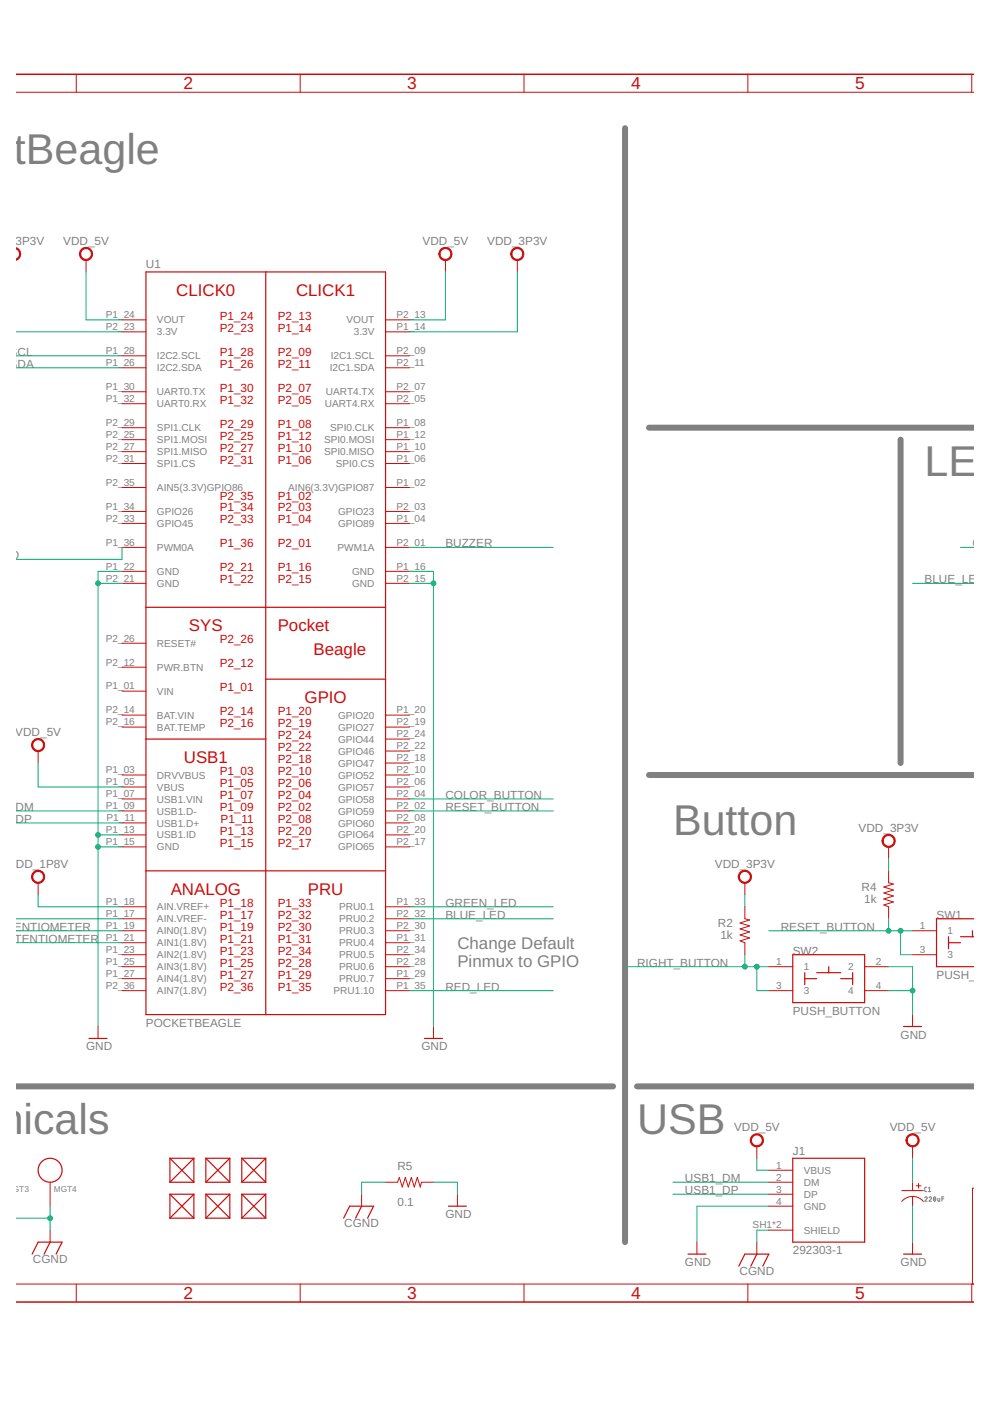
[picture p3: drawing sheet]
<svg xmlns="http://www.w3.org/2000/svg" width="210mm" height="297mm" viewBox="0 0 210 297" stroke-linecap="round" stroke-linejoin="round" font-family="sans-serif">
<path d="M132.5 27.2v236.2M137.6 90.7h68.9M190.9 93.2v68.6M137.6 164.3h68.9M3.4 230.3h126.6M135.1 230.3h71.4" fill="none" stroke="#808080" stroke-width="1.3"/>
<path d="M196.1 254a.26 .26 0 0 1 .3-.3 .26 .26 0 0 1 .1 .5l-.4 .5h.5M196.5 251.7h-.3l-.1 .2v.6l.4 .1M196.8 252.6h.6M196.8 251.9l.3-.2v.9M197 254a.26 .26 0 0 1 .3-.3 .26 .26 0 0 1 .1 .5l-.4 .5h.5M198.1 253.8a.44 .44 0 0 1 .3 .4 .44 .44 0 0 1-.3 .5l-.2-.5zM198.4 254l-.4 .5M198.8 254.1v.4l.2 .2h.2v-.6M199.7 254.2h.4M200.1 253.7h-.4v1" fill="none" stroke="#808080" stroke-width=".21"/>
<g fill="none" stroke="#c90d0c" stroke-width=".21">
<path d="M3.4 19.6h203.1M16.2 15.7v3.9M63.6 15.7v3.9M111.1 15.7v3.9M158.6 15.7v3.9M206 15.7v3.9M18.2 55.1v2.6M94.4 55.1v2.6M109.7 55.1v2.6M25.9 70.4h5M25.9 67.8h5M25.9 78h5"/>
<path d="M25.9 75.4h5M81.7 70.4h5.1M81.7 67.8h5.1M81.7 78h5.1M81.7 75.4h5.1M25.9 98.3h5M25.9 90.7h5M25.9 95.8h5M25.9 93.2h5M25.9 83.1h5M25.9 85.6h5M81.7 98.3h5.1"/>
<path d="M81.7 90.7h5.1M81.7 95.8h5.1M81.7 93.2h5.1M81.7 83.1h5.1M81.7 85.6h5.1M25.9 103.4h5M25.9 111h5M25.9 108.4h5M25.9 116.1h5M81.7 103.4h5.1M81.7 111h5.1M81.7 108.4h5.1"/>
<path d="M81.7 116.1h5.1M25.9 121.1h5M25.9 123.7h5M25.9 136.4h5M81.7 121.1h5.1M81.7 123.7h5.1M8.1 159.2v2.6M25.9 146.5h5M25.9 151.6h5M25.9 154.2h5M25.9 141.5h5M81.7 151.6h5.1"/>
<path d="M81.7 154.2h5.1M81.7 159.2h5.1M81.7 156.7h5.1M25.9 164.3h5M25.9 166.9h5M25.9 169.4h5M25.9 171.9h5M25.9 174.5h5M25.9 177h5M25.9 179.6h5M81.7 164.3h5.1M81.7 166.9h5.1"/>
<path d="M81.7 169.4h5.1M81.7 171.9h5.1M81.7 174.5h5.1M81.7 177h5.1M81.7 179.6h5.1M81.7 161.8h5.1M188.4 179.6v2.5M8.1 187.2v2.5M25.9 194.8h5M25.9 197.3h5M25.9 199.9h5M25.9 192.3h5"/>
<path d="M81.7 194.8h5.1M81.7 197.3h5.1M81.7 199.9h5.1M81.7 192.3h5.1M157.9 187.2v2.5M157.9 192.3v2.5l1 .3-2 .6 2 .6-2 .7 2 .6-2 .6 2 .7-2 .6 1 .4v2.5M188.4 184.6v2.6l1 .2-2 .7 2 .6-2 .6 2 .7-2 .6 2 .6-2 .7 1 .4v2.5M193.5 197.3h5.1M20.8 217.6v2.6M25.9 202.4h5M25.9 205h5M25.9 207.5h5"/>
<path d="M25.9 210h5M81.7 202.4h5.1M81.7 205h5.1M81.7 207.5h5.1M81.7 210h5.1M91.9 217.6v2.6M163 205h5.1M163 210h5.1M183.3 205h5.1M183.3 210h5.1M193.5 202.4h5.1M193.5 215.1v2.5"/>
<path d="M10.6 250.7v5M76.7 253.2v2.5M81.7 250.7h2.6l.4-1.1 .6 2.1 .6-2.1 .7 2.1 .6-2.1 .6 2.1 .7-2.1 .6 2.1 .3-1h2.5M97 253.2v2.5M160.5 243v2.6M163 250.7h5.1M163 248.1h5.1M163 253.2h5.1M163 255.7h5.1M191.2 254.7a2.98 2.98 0 0 1 4.6 0M191.2 252.4h4.6M193.5 243v2.6"/>
<path d="M193.5 250.7v1.7M193.5 253.7v2M194.2 251.4h1.1M194.8 250.9v1M206.5 251.9h-.3v20.3M3.4 272.2h203.1M10.6 260.8v2.6M16.2 272.2v3.9M63.6 272.2v3.9M111.1 272.2v3.9M147.8 263.4v2.5M158.6 272.2v3.9"/>
<path d="M160.5 263.4v2.5M163 260.8h5.1M193.5 263.4v2.5M206 272.2v3.9"/>
</g>
<path d="M3.4 15.7h203.1M3.4 276.1h203.1" fill="none" stroke="#c90d0c" stroke-width=".32"/>
<g fill="none" stroke="#c90d0c" stroke-width=".25">
<path d="M30.9 57.7h50.8v157.4h-50.8zM56.3 57.7v157.4M30.9 128.8h50.8M30.9 156.7h25.4M56.3 144h25.4M30.9 184.6h50.8M201.1 199.9h2.5M201.1 198.6v2.5M203.6 198.6h2.9M206.2 197.3v1.3M206.5 194.8h-7.9v10.2h7.9M168.1 202.4h15.2v10.2h-15.2z"/>
<path d="M170.6 207.5h2.6M170.6 206.2v2.6M173.2 206.2h5M175.7 205v1.2M178.2 207.5h2.6M180.8 206.2v2.6M191.6 217.6h3.8M18.9 220.2h3.8M90 220.2h3.8M36 245.6l5.1 5.1M36 245.6h5.1M36 250.7h5.1"/>
<path d="M36 245.6v5.1M36 253.2v5.1M36 253.2l5.1 5.1M36 253.2h5.1M36 258.3h5.1M41.1 245.6l-5.1 5.1M41.1 245.6v5.1M41.1 253.2v5.1M41.1 253.2l-5.1 5.1M43.6 253.2l5.1 5.1M43.6 245.6h5.1M43.6 250.7h5.1"/>
<path d="M43.6 253.2h5.1M43.6 258.3h5.1M43.6 245.6v5.1M43.6 253.2v5.1M43.6 245.6l5.1 5.1M48.7 253.2l-5.1 5.1M48.7 245.6v5.1M48.7 253.2v5.1M48.7 245.6l-5.1 5.1M51.3 245.6h5M51.3 250.7h5M51.3 253.2h5"/>
<path d="M51.3 258.3h5M51.3 245.6l5 5.1M51.3 245.6v5.1M51.3 253.2v5.1M51.3 253.2l5 5.1M56.3 245.6v5.1M56.3 253.2v5.1M56.3 245.6l-5 5.1M56.3 253.2l-5 5.1M72.9 258.3l1.2-2.6h5.1l-1.3 2.6M76.7 255.7l-1.3 2.6M95.1 255.7h3.8"/>
<path d="M168.1 245.6h15.2v17.8h-15.2zM6.8 265.9l1.3-2.5h5.1l-1.3 2.5M10.6 263.4l-1.2 2.5M145.9 265.9h3.8M156.7 268.4l1.2-2.5h5.1l-1.3 2.5M160.5 265.9l-1.3 2.5M191.6 265.9h3.8"/>
<circle cx="10.6" cy="248.1" r="2.54"/>
</g>
<g fill="#c90d0c" stroke="#c90d0c" stroke-width=".21">
<path d="M7.1 185a1.39 1.39 0 0 1 2.2 .2 1.39 1.39 0 0 1-.9 2.1 1.39 1.39 0 0 1-1.7-1.4h.2a1.14 1.14 0 0 1 1.6-1.1 1.14 1.14 0 0 1 .3 1.9 1.14 1.14 0 0 1-1.8-.5l-.1-.3h-.2z" fill-rule="evenodd"/>
<path d="M3.4 52.5a1.5 1.5 0 0 1 1 1.3 1.5 1.5 0 0 1-1 1.4v-2.5a1.29 1.29 0 0 1 0 2.3z" fill-rule="evenodd"/>
<path d="M17.2 52.9a1.39 1.39 0 0 1 2.2 .2 1.39 1.39 0 0 1-.8 2.1 1.39 1.39 0 0 1-1.8-1.4h.3a1.14 1.14 0 0 1 1.6-1 1.14 1.14 0 0 1 .3 1.9 1.14 1.14 0 0 1-1.9-.6v-.3h-.3z" fill-rule="evenodd"/>
<path d="M187.4 177.3a1.4 1.4 0 0 1 2.2 .3 1.4 1.4 0 0 1-.8 2 1.4 1.4 0 0 1-1.8-1.3h.3a1.15 1.15 0 0 1 1.6-1.1 1.15 1.15 0 0 1 .3 1.9 1.15 1.15 0 0 1-1.9-.5v-.3h-.3z" fill-rule="evenodd"/>
<path d="M93.4 52.9a1.4 1.4 0 0 1 2.2 .2 1.4 1.4 0 0 1-.8 2.1 1.4 1.4 0 0 1-1.8-1.4h.3a1.14 1.14 0 0 1 1.7-.9 1.14 1.14 0 0 1 .1 1.9 1.14 1.14 0 0 1-1.8-.7v-.3h-.3z" fill-rule="evenodd"/>
<path d="M108.6 52.9a1.4 1.4 0 0 1 2.3 .2 1.4 1.4 0 0 1-.8 2.1 1.4 1.4 0 0 1-1.8-1.4h.2a1.14 1.14 0 0 1 1.7-.9 1.14 1.14 0 0 1 .2 1.9 1.14 1.14 0 0 1-1.8-.7l-.1-.3h-.2z" fill-rule="evenodd"/>
<path d="M159.4 240.8a1.4 1.4 0 0 1 2.3 .3 1.4 1.4 0 0 1-.9 2 1.4 1.4 0 0 1-1.7-1.3h.2a1.15 1.15 0 0 1 1.6-1.1 1.15 1.15 0 0 1 .3 1.9 1.15 1.15 0 0 1-1.8-.5l-.1-.3h-.2z" fill-rule="evenodd"/>
<path d="M7.1 157a1.39 1.39 0 0 1 2.2 .3 1.39 1.39 0 0 1-.9 2 1.39 1.39 0 0 1-1.7-1.3h.2a1.14 1.14 0 0 1 1.6-1.1 1.14 1.14 0 0 1 .3 1.9 1.14 1.14 0 0 1-1.8-.6l-.1-.2h-.2z" fill-rule="evenodd"/>
<path d="M192.5 240.8a1.4 1.4 0 0 1 2.2 .3 1.4 1.4 0 0 1-.8 2 1.4 1.4 0 0 1-1.8-1.3h.2a1.15 1.15 0 0 1 1.7-1.1 1.15 1.15 0 0 1 .2 1.9 1.15 1.15 0 0 1-1.8-.5l-.1-.3h-.2z" fill-rule="evenodd"/>
<path d="M156.9 185a1.4 1.4 0 0 1 2.2 .2 1.4 1.4 0 0 1-.8 2.1 1.4 1.4 0 0 1-1.8-1.4h.3a1.15 1.15 0 0 1 1.6-1.1 1.15 1.15 0 0 1 .3 1.9 1.15 1.15 0 0 1-1.9-.5v-.3h-.3z" fill-rule="evenodd"/>
</g>
<g fill="none" stroke="#0dab76" stroke-width=".21">
<path d="M18.2 57.7v10.1h7.7M94.4 57.7v10.1h-7.6M109.7 57.7v12.7h-22.9M3.4 75.4h22.5M3.4 78h22.5M3.4 70.4h22.5M25.9 116.1v2.5h-22.5M86.8 116.1h30.5M203.6 116.1h2.9M20.8 123.7h5.1M25.9 121.1h-5.1v96.5M86.8 123.7h5.1"/>
<path d="M86.8 121.1h5.1v96.5M193.5 123.7h13M3.4 171.9h22.5M3.4 174.5h22.5M8.1 161.8v5.1h17.8M20.8 179.6h5.1M20.8 177h5.1M86.8 171.9h30.5M86.8 169.4h30.5M3.4 194.8h22.5M3.4 197.3h22.5M3.4 199.9h22.5"/>
<path d="M8.1 189.7v2.6h17.8M86.8 192.3h30.5M86.8 194.8h30.5M157.9 189.7v2.6M163 197.3h30.5M188.4 182.1v2.5M188.4 194.8v2.5M190.9 197.3v5.1h2.6M86.8 210h30.5M132.5 205h30.5M157.9 202.4v2.6M160.5 205v5h2.5"/>
<path d="M188.4 205h5.1v10.1M188.4 210h5.1M3.4 258.3h7.2M10.6 255.7v5.1M81.7 250.7h-5v2.5M91.9 250.7h5.1v2.5M142.7 250.7h20.3M142.7 253.2h20.3M160.5 245.6v2.5h2.5M163 255.7h-15.2v7.7M193.5 245.6v5.1M193.5 255.7v7.7"/>
<path d="M163 260.8h-2.5v2.6"/>
</g>
<g fill="#0dab76" stroke="#0dab76" stroke-width=".21">
<circle cx="20.8" cy="179.6" r=".51"/>
<circle cx="20.8" cy="123.7" r=".51"/>
<circle cx="20.8" cy="177" r=".51"/>
<circle cx="91.9" cy="123.7" r=".51"/>
<circle cx="193.5" cy="210" r=".51"/>
<circle cx="188.4" cy="197.3" r=".51"/>
<circle cx="190.9" cy="197.3" r=".51"/>
<circle cx="157.9" cy="205" r=".51"/>
<circle cx="160.5" cy="205" r=".51"/>
<circle cx="10.6" cy="258.3" r=".51"/>
</g>
<g font-size="9.1" fill="#808080">
<text x="3" y="34.8">tBeagle</text>
<text x="196" y="100.8">LED</text>
<text x="142.7" y="177">Button</text>
<text x="-.1" y="240.5">nicals</text>
<text x="135.1" y="240.5">USB</text>
</g>
<g font-size="3.7" fill="#c90d0c">
<text x="38.9" y="18.9">2</text>
<text x="86.4" y="18.9">3</text>
<text x="133.8" y="18.9">4</text>
<text x="181.3" y="18.9">5</text>
<text x="38.9" y="275.4">2</text>
<text x="86.4" y="275.4">3</text>
<text x="133.8" y="275.4">4</text>
<text x="181.3" y="275.4">5</text>
</g>
<g font-size="3.6" fill="#c90d0c">
<text x="37.4" y="62.7">CLICK0</text>
<text x="62.8" y="62.7">CLICK1</text>
<text x="40.1" y="133.8">SYS</text>
<text x="58.9" y="133.8">Pocket</text>
<text x="66.5" y="138.9">Beagle</text>
<text x="64.6" y="149.1">GPIO</text>
<text x="39" y="161.8">USB1</text>
<text x="36.2" y="189.7">ANALOG</text>
<text x="65.3" y="189.7">PRU</text>
</g>
<g font-size="3.6" fill="#808080">
<text x="97" y="201.1">Change Default</text>
<text x="97" y="204.9">Pinmux to GPIO</text>
</g>
<g font-size="2.5" fill="#808080">
<text x=".1" y="51.9">D_3P3V</text>
<text x="13.4" y="51.9">VDD_5V</text>
<text x="89.6" y="51.9">VDD_5V</text>
<text x="103.3" y="51.9">VDD_3P3V</text>
<text x="30.9" y="56.9">U1</text>
<text x="-.7" y="75.4">2_SCL</text>
<text x="-.7" y="78">2_SDA</text>
<text x=".5" y="118.6">VO</text>
<text x="94.4" y="116.1">BUZZER</text>
<text x="206.2" y="116.1">GRE</text>
<text x="196" y="123.7">BLUE_LED</text>
<text x="3.2" y="156.1">VDD_5V</text>
<text x=".5" y="171.9">1_DM</text>
<text x="94.4" y="169.4">COLOR_BUTTON</text>
<text x="94.4" y="171.9">RESET_BUTTON</text>
<text x=".5" y="174.5">1_DP</text>
<text x="182" y="176.4">VDD_3P3V</text>
<text x="1.7" y="184">VDD_1P8V</text>
<text x="151.6" y="184">VDD_3P3V</text>
<text x="182.7" y="188.9">R4</text>
<text x="183.2" y="191.5">1k</text>
<text x="-.5" y="197.3">OTENTIOMETER</text>
<text x="94.4" y="194.8">BLUE_LED</text>
<text x="94.4" y="192.3">GREEN_LED</text>
<text x="152.2" y="196.6">R2</text>
<text x="165.6" y="197.3">RESET_BUTTON</text>
<text x="198.6" y="194.8">SW1</text>
<text x="-.5" y="199.9">POTENTIOMETER</text>
<text x="152.7" y="199.1">1k</text>
<text x="168.1" y="202.4">SW2</text>
<text x="135.1" y="204.9">RIGHT_BUTTON</text>
<text x="198.6" y="207.5">PUSH_BUT</text>
<text x="94.4" y="210">RED_LED</text>
<text x="168.1" y="215.1">PUSH_BUTTON</text>
<text x="30.9" y="217.6">POCKETBEAGLE</text>
<text x="191" y="220.2">GND</text>
<text x="18.2" y="222.7">GND</text>
<text x="89.4" y="222.7">GND</text>
<text x="155.6" y="239.9">VDD_5V</text>
<text x="188.6" y="239.9">VDD_5V</text>
<text x="168.1" y="244.8">J1</text>
<text x="84.3" y="248.1">R5</text>
<text x="145.2" y="250.7">USB1_DM</text>
<text x="84.3" y="255.7">0.1</text>
<text x="145.2" y="253.2">USB1_DP</text>
<text x="73" y="260.2">CGND</text>
<text x="94.4" y="258.3">GND</text>
<text x="7" y="267.8">CGND</text>
<text x="145.2" y="268.4">GND</text>
<text x="168.1" y="265.9">292303-1</text>
<text x="191" y="268.4">GND</text>
<text x="156.8" y="270.3">CGND</text>
</g>
<g font-size="2.5" fill="#c90d0c">
<text x="46.6" y="67.8">P1_24</text>
<text x="46.6" y="70.4">P2_23</text>
<text x="58.9" y="70.4">P1_14</text>
<text x="58.9" y="67.8">P2_13</text>
<text x="46.6" y="78">P1_26</text>
<text x="46.6" y="75.4">P1_28</text>
<text x="58.9" y="75.4">P2_09</text>
<text x="58.9" y="78">P2_11</text>
<text x="46.6" y="83">P1_30</text>
<text x="58.9" y="83">P2_07</text>
<text x="46.6" y="85.6">P1_32</text>
<text x="58.9" y="85.6">P2_05</text>
<text x="46.6" y="93.2">P2_25</text>
<text x="46.6" y="95.7">P2_27</text>
<text x="46.6" y="90.7">P2_29</text>
<text x="58.9" y="90.7">P1_08</text>
<text x="58.9" y="93.2">P1_12</text>
<text x="58.9" y="95.7">P1_10</text>
<text x="46.6" y="98.3">P2_31</text>
<text x="58.9" y="98.3">P1_06</text>
<text x="46.6" y="105.9">P2_35</text>
<text x="58.9" y="105.9">P1_02</text>
<text x="46.6" y="108.4">P1_34</text>
<text x="46.6" y="111">P2_33</text>
<text x="58.9" y="111">P1_04</text>
<text x="58.9" y="108.4">P2_03</text>
<text x="46.6" y="116.1">P1_36</text>
<text x="58.9" y="116.1">P2_01</text>
<text x="46.6" y="123.7">P1_22</text>
<text x="46.6" y="121.1">P2_21</text>
<text x="58.9" y="121.1">P1_16</text>
<text x="58.9" y="123.7">P2_15</text>
<text x="46.6" y="136.4">P2_26</text>
<text x="46.6" y="141.5">P2_12</text>
<text x="46.6" y="146.5">P1_01</text>
<text x="46.6" y="151.6">P2_14</text>
<text x="46.6" y="154.2">P2_16</text>
<text x="58.9" y="151.6">P1_20</text>
<text x="58.9" y="154.2">P2_19</text>
<text x="58.9" y="161.8">P2_18</text>
<text x="58.9" y="159.2">P2_22</text>
<text x="58.9" y="156.7">P2_24</text>
<text x="46.6" y="164.3">P1_03</text>
<text x="46.6" y="166.9">P1_05</text>
<text x="58.9" y="166.9">P2_06</text>
<text x="58.9" y="164.3">P2_10</text>
<text x="46.6" y="169.4">P1_07</text>
<text x="46.6" y="171.9">P1_09</text>
<text x="58.9" y="171.9">P2_02</text>
<text x="58.9" y="169.4">P2_04</text>
<text x="46.6" y="177">P1_13</text>
<text x="46.6" y="179.6">P1_15</text>
<text x="46.8" y="174.5">P1_11</text>
<text x="58.9" y="174.5">P2_08</text>
<text x="58.9" y="179.6">P2_17</text>
<text x="58.9" y="177">P2_20</text>
<text x="46.6" y="194.8">P1_17</text>
<text x="46.6" y="192.3">P1_18</text>
<text x="46.6" y="197.3">P1_19</text>
<text x="58.9" y="192.3">P1_33</text>
<text x="58.9" y="197.3">P2_30</text>
<text x="58.9" y="194.8">P2_32</text>
<text x="46.6" y="199.9">P1_21</text>
<text x="46.6" y="202.4">P1_23</text>
<text x="58.9" y="199.9">P1_31</text>
<text x="58.9" y="202.4">P2_34</text>
<text x="46.6" y="204.9">P1_25</text>
<text x="46.6" y="207.5">P1_27</text>
<text x="58.9" y="207.5">P1_29</text>
<text x="58.9" y="204.9">P2_28</text>
<text x="46.6" y="210">P2_36</text>
<text x="58.9" y="210">P1_35</text>
</g>
<g font-size="2.1" fill="#808080">
<text x="22.4" y="67.5">P1_24</text>
<text x="22.4" y="70">P2_23</text>
<text x="33.3" y="68.6">VOUT</text>
<text x="33.3" y="71.1">3.3V</text>
<text x="73.5" y="68.6">VOUT</text>
<text x="75" y="71.1">3.3V</text>
<text x="84.1" y="70">P1_14</text>
<text x="84.1" y="67.5">P2_13</text>
<text x="22.4" y="77.6">P1_26</text>
<text x="22.4" y="75.1">P1_28</text>
<text x="33.3" y="76.2">I2C2.SCL</text>
<text x="70.1" y="76.2">I2C1.SCL</text>
<text x="84.1" y="75.1">P2_09</text>
<text x="84.1" y="77.6">P2_11</text>
<text x="22.4" y="82.7">P1_30</text>
<text x="33.3" y="78.7">I2C2.SDA</text>
<text x="33.3" y="83.8">UART0.TX</text>
<text x="69.1" y="83.8">UART4.TX</text>
<text x="69.9" y="78.7">I2C1.SDA</text>
<text x="84.1" y="82.7">P2_07</text>
<text x="22.4" y="85.2">P1_32</text>
<text x="33.3" y="86.4">UART0.RX</text>
<text x="68.9" y="86.4">UART4.RX</text>
<text x="84.1" y="85.2">P2_05</text>
<text x="22.4" y="92.9">P2_25</text>
<text x="22.4" y="95.4">P2_27</text>
<text x="22.4" y="90.3">P2_29</text>
<text x="33.3" y="94">SPI1.MOSI</text>
<text x="33.3" y="91.4">SPI1.CLK</text>
<text x="68.7" y="94">SPI0.MOSI</text>
<text x="70" y="91.4">SPI0.CLK</text>
<text x="84.1" y="90.3">P1_08</text>
<text x="84.1" y="95.4">P1_10</text>
<text x="84.1" y="92.9">P1_12</text>
<text x="22.4" y="97.9">P2_31</text>
<text x="33.3" y="96.5">SPI1.MISO</text>
<text x="33.3" y="99">SPI1.CS</text>
<text x="68.7" y="96.5">SPI0.MISO</text>
<text x="71.2" y="99">SPI0.CS</text>
<text x="84.1" y="97.9">P1_06</text>
<text x="22.4" y="103">P2_35</text>
<text x="33.3" y="104.1">AIN5(3.3V)GPIO86</text>
<text x="61.1" y="104.1">AIN6(3.3V)GPIO87</text>
<text x="84.1" y="103">P1_02</text>
<text x="22.4" y="108.1">P1_34</text>
<text x="22.4" y="110.6">P2_33</text>
<text x="33.3" y="109.2">GPIO26</text>
<text x="33.3" y="111.7">GPIO45</text>
<text x="71.7" y="111.7">GPIO89</text>
<text x="71.7" y="109.2">GPIO23</text>
<text x="84.1" y="110.6">P1_04</text>
<text x="84.1" y="108.1">P2_03</text>
<text x="22.4" y="115.7">P1_36</text>
<text x="33.3" y="116.8">PWM0A</text>
<text x="71.6" y="116.8">PWM1A</text>
<text x="84.1" y="115.7">P2_01</text>
<text x="22.4" y="120.8">P1_22</text>
<text x="22.4" y="123.3">P2_21</text>
<text x="33.3" y="121.9">GND</text>
<text x="33.3" y="124.4">GND</text>
<text x="74.7" y="121.9">GND</text>
<text x="74.7" y="124.4">GND</text>
<text x="84.1" y="120.8">P1_16</text>
<text x="84.1" y="123.3">P2_15</text>
<text x="22.4" y="136">P2_26</text>
<text x="33.3" y="137.1">RESET#</text>
<text x="22.4" y="141.1">P2_12</text>
<text x="33.3" y="142.2">PWR.BTN</text>
<text x="22.4" y="146.2">P1_01</text>
<text x="33.3" y="147.3">VIN</text>
<text x="22.4" y="151.3">P2_14</text>
<text x="22.4" y="153.8">P2_16</text>
<text x="33.3" y="152.4">BAT.VIN</text>
<text x="33.3" y="154.9">BAT.TEMP</text>
<text x="71.7" y="152.4">GPIO20</text>
<text x="71.7" y="154.9">GPIO27</text>
<text x="84.1" y="151.3">P1_20</text>
<text x="84.1" y="153.8">P2_19</text>
<text x="71.7" y="160">GPIO46</text>
<text x="71.7" y="157.5">GPIO44</text>
<text x="84.1" y="161.4">P2_18</text>
<text x="84.1" y="158.9">P2_22</text>
<text x="84.1" y="156.3">P2_24</text>
<text x="22.4" y="164">P1_03</text>
<text x="22.4" y="166.5">P1_05</text>
<text x="33.3" y="165.1">DRVVBUS</text>
<text x="33.3" y="167.6">VBUS</text>
<text x="71.7" y="167.6">GPIO57</text>
<text x="71.7" y="165.1">GPIO52</text>
<text x="71.7" y="162.5">GPIO47</text>
<text x="84.1" y="166.5">P2_06</text>
<text x="84.1" y="164">P2_10</text>
<text x="22.4" y="169">P1_07</text>
<text x="22.4" y="171.6">P1_09</text>
<text x="33.3" y="170.2">USB1.VIN</text>
<text x="33.3" y="172.7">USB1.D-</text>
<text x="71.7" y="172.7">GPIO59</text>
<text x="71.7" y="170.2">GPIO58</text>
<text x="84.1" y="171.6">P2_02</text>
<text x="84.1" y="169">P2_04</text>
<text x="22.4" y="176.7">P1_13</text>
<text x="22.4" y="179.2">P1_15</text>
<text x="22.6" y="174.1">P1_11</text>
<text x="33.3" y="175.2">USB1.D+</text>
<text x="33.3" y="177.8">USB1.ID</text>
<text x="71.7" y="175.2">GPIO60</text>
<text x="71.7" y="177.8">GPIO64</text>
<text x="84.1" y="179.2">P2_17</text>
<text x="84.1" y="174.1">P2_08</text>
<text x="84.1" y="176.7">P2_20</text>
<text x="33.3" y="180.3">GND</text>
<text x="71.7" y="180.3">GPIO65</text>
<text x="22.4" y="191.9">P1_18</text>
<text x="84.1" y="191.9">P1_33</text>
<text x="22.4" y="194.4">P1_17</text>
<text x="22.4" y="197">P1_19</text>
<text x="33.3" y="195.6">AIN.VREF-</text>
<text x="33.3" y="193">AIN.VREF+</text>
<text x="71.9" y="193">PRU0.1</text>
<text x="71.9" y="195.6">PRU0.2</text>
<text x="84.1" y="197">P2_30</text>
<text x="84.1" y="194.4">P2_32</text>
<text x="195" y="197">1</text>
<text x="22.4" y="199.5">P1_21</text>
<text x="22.4" y="202.1">P1_23</text>
<text x="33.3" y="198.1">AIN0(1.8V)</text>
<text x="33.3" y="200.6">AIN1(1.8V)</text>
<text x="33.3" y="203.2">AIN2(1.8V)</text>
<text x="71.9" y="200.6">PRU0.4</text>
<text x="71.9" y="198.1">PRU0.3</text>
<text x="71.9" y="203.2">PRU0.5</text>
<text x="84.1" y="199.5">P1_31</text>
<text x="84.1" y="202.1">P2_34</text>
<text x="195" y="202.1">3</text>
<text x="200.9" y="198.1">1</text>
<text x="200.9" y="203.2">3</text>
<text x="22.4" y="204.6">P1_25</text>
<text x="22.4" y="207.1">P1_27</text>
<text x="22.4" y="209.7">P2_36</text>
<text x="33.3" y="205.7">AIN3(1.8V)</text>
<text x="33.3" y="208.2">AIN4(1.8V)</text>
<text x="71.9" y="208.2">PRU0.7</text>
<text x="71.9" y="205.7">PRU0.6</text>
<text x="84.1" y="207.1">P1_29</text>
<text x="84.1" y="209.7">P1_35</text>
<text x="84.1" y="204.6">P2_28</text>
<text x="164.6" y="204.6">1</text>
<text x="164.6" y="209.7">3</text>
<text x="170.4" y="205.7">1</text>
<text x="179.8" y="205.7">2</text>
<text x="185.7" y="204.6">2</text>
<text x="185.7" y="209.7">4</text>
<text x="33.3" y="210.8">AIN7(1.8V)</text>
<text x="70.7" y="210.8">PRU1.10</text>
<text x="170.4" y="210.8">3</text>
<text x="179.8" y="210.8">4</text>
<text x="164.6" y="247.8">1</text>
<text x="164.6" y="250.3">2</text>
<text x="170.4" y="248.9">VBUS</text>
<text x="170.4" y="251.4">DM</text>
<text x="164.6" y="252.8">3</text>
<text x="164.6" y="255.4">4</text>
<text x="170.4" y="254">DP</text>
<text x="170.4" y="256.5">GND</text>
<text x="159.6" y="260.5">SH1*2</text>
<text x="170.4" y="261.6">SHIELD</text>
</g>
<g font-size="1.8" fill="#808080">
<text x="1.2" y="252.7">MGT3</text>
<text x="11.4" y="252.7">MGT4</text>
</g>
</svg>
